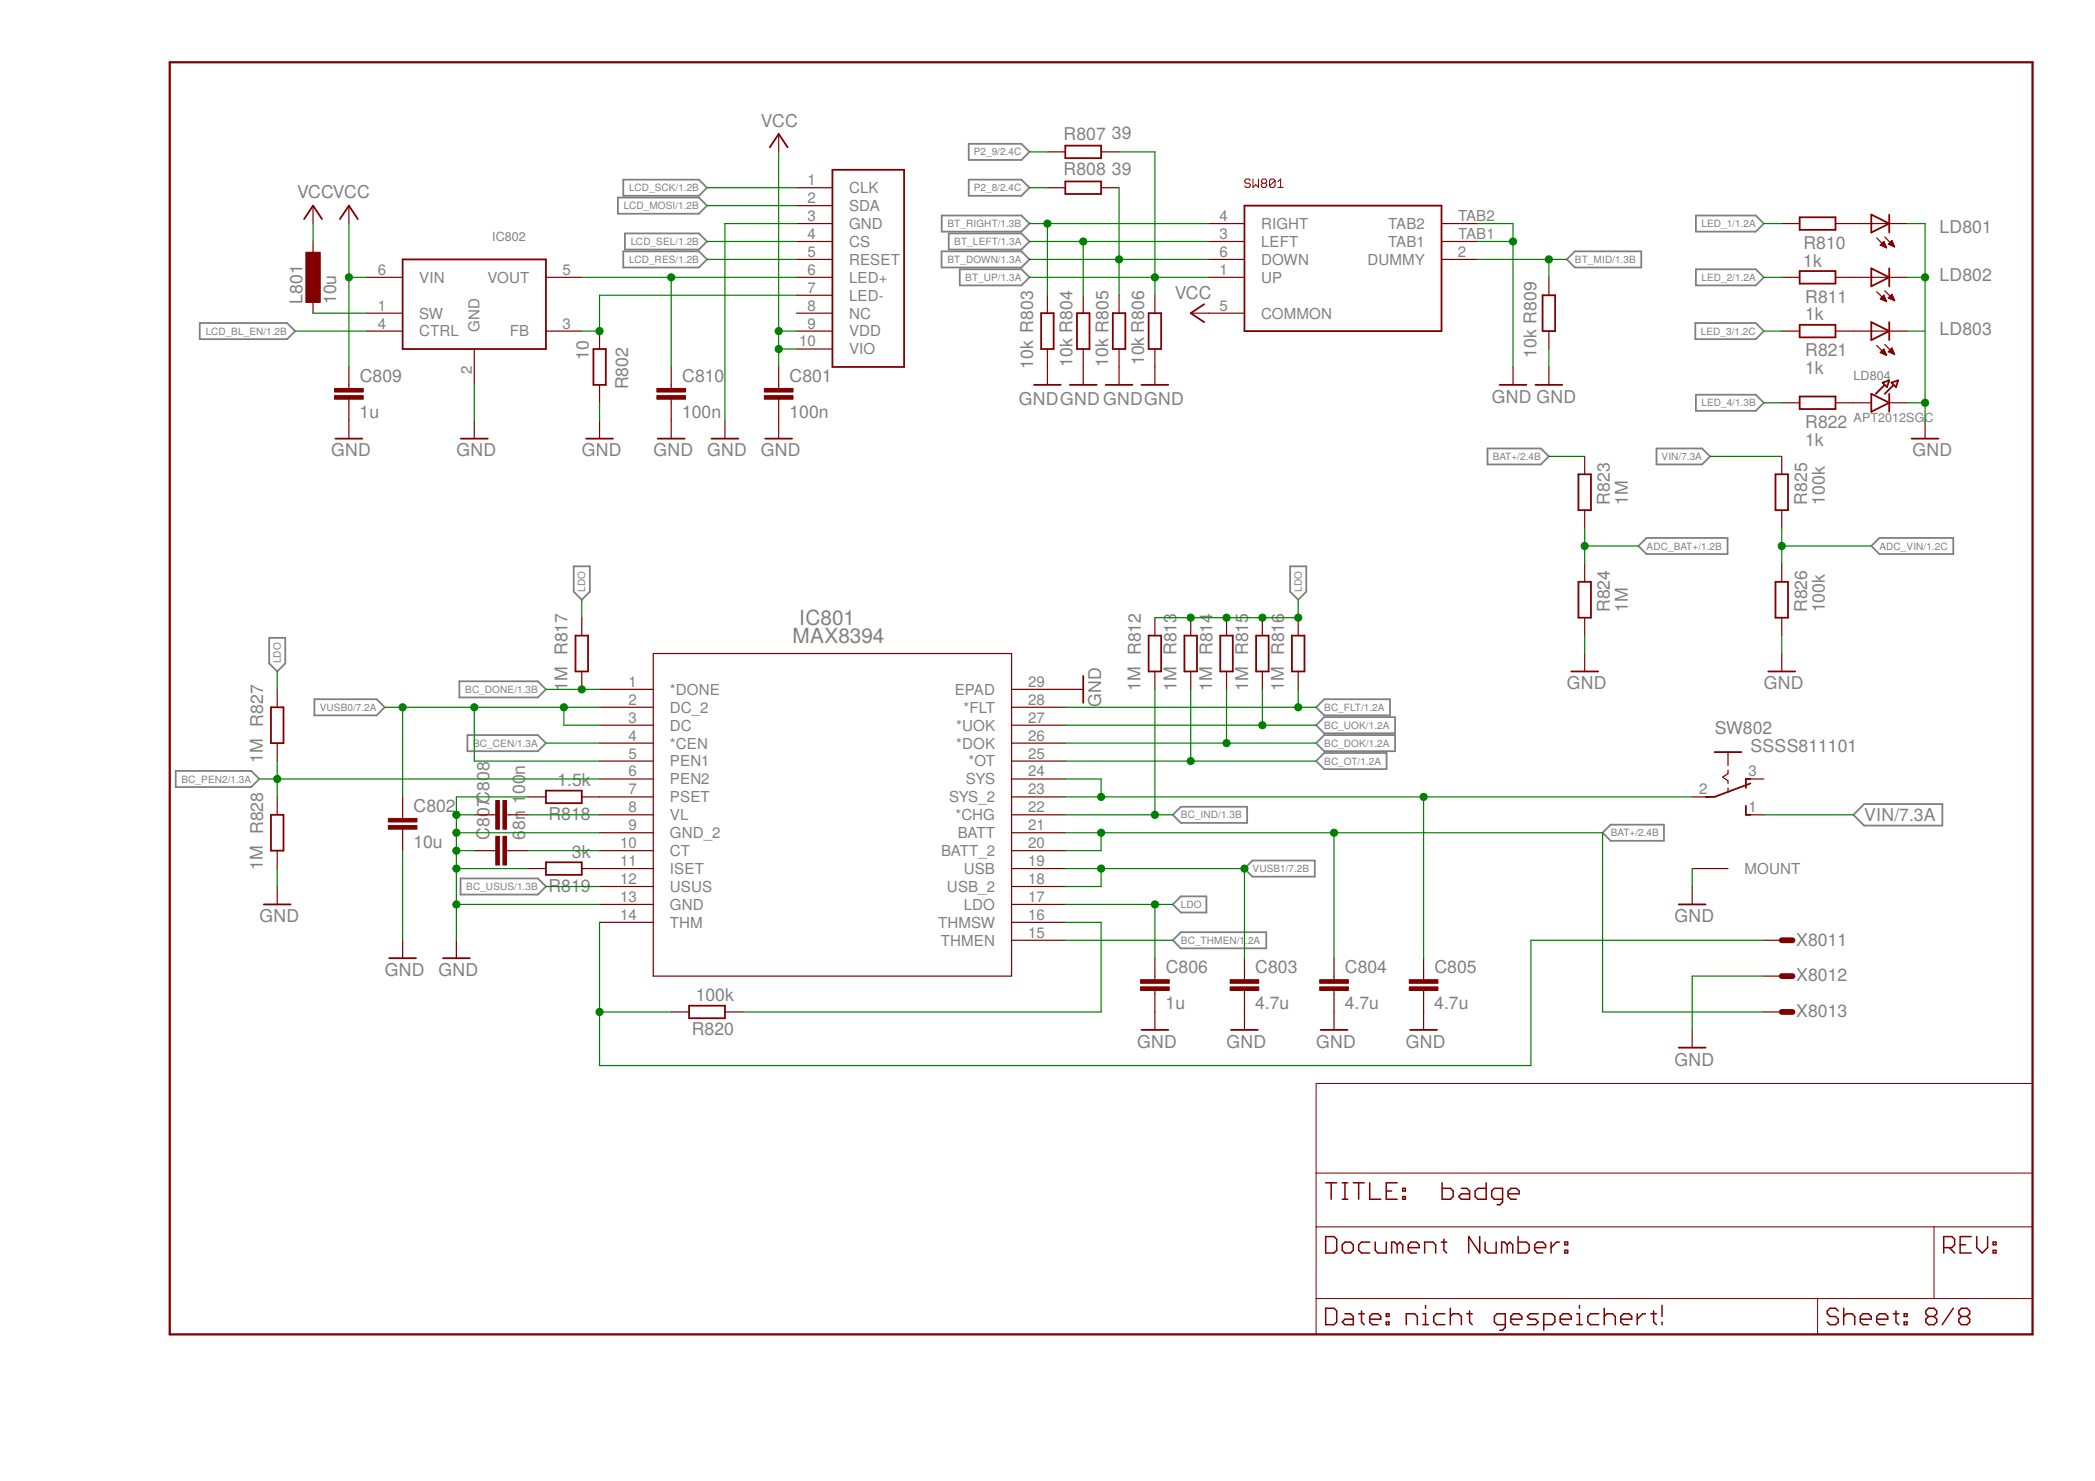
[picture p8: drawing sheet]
<svg xmlns="http://www.w3.org/2000/svg" width="297mm" height="210mm" viewBox="0 0 297 210" stroke-linecap="round" stroke-linejoin="round" font-family="sans-serif">
<g fill="none" stroke="#808080" stroke-width=".25">
<path d="M87.6 28h11.5l1.1 1.1-1.1 1.2h-11.5zM88.4 25.5h10.7l1.1 1.1-1.1 1.1h-10.7zM88.4 35.6h10.7l1.1 1.2-1.1 1.1h-10.7zM88.6 33.1h10.5l1.1 1.1-1.1 1.2h-10.5zM133.5 35.6h11.3l1.2 1.2-1.2 1.1h-11.3zM133.5 30.5h11.3l1.2 1.2-1.2 1.1h-11.3zM134.5 33.1h10.3l1.2 1.1-1.2 1.2h-10.3zM136.1 38.2h8.7l1.2 1.1-1.2 1.1h-8.7zM137.4 25.5h7.4l1.2 1.1-1.2 1.1h-7.4zM137.4 20.4h7.4l1.2 1.1-1.2 1.2h-7.4zM222.1 36.8l1.2-1.2h9.4v2.3h-9.4zM240.5 38.2h8.4l1.2 1.1-1.2 1.1h-8.4z"/>
<path d="M240.5 30.5h8.4l1.2 1.2-1.2 1.1h-8.4zM28.3 45.8h12.4l1.1 1.1-1.1 1.2h-12.4zM240.4 45.8h8.5l1.2 1.1-1.2 1.2h-8.5zM240.5 55.9h8.4l1.2 1.2-1.2 1.1h-8.4zM210.9 63.6h7.6l1.1 1.1-1.1 1.1h-7.6zM232.3 77.4l1.1-1.2h11.5v2.3h-11.5zM234.9 63.6h6.4l1.2 1.1-1.2 1.1h-6.4zM266.5 76.2h10.4v2.3h-10.4l-1.2-1.1zM38.2 90.4h2.2v3.6l-1.1 1.2-1.1-1.2zM44.6 99.1h8.8l1.1 1.1-1.1 1.2h-8.8zM65.1 96.6h11.2l1.1 1.1-1.1 1.1h-11.2zM81.3 80.3h2.3v3.6l-1.1 1.1-1.2-1.1z"/>
<path d="M182.9 80.3h2.3v3.6l-1.1 1.1-1.2-1.1zM24.9 109.3h10.7l1.2 1.1-1.2 1.1h-10.7zM66.3 104.2h10l1.1 1.1-1.1 1.2h-10zM166.3 115.5l1.1-1.2h9.4v2.3h-9.4zM186.6 107.9l1.1-1.2h8.9v2.3h-8.9zM186.6 105.3l1.1-1.1h10.1v2.3h-10.1zM186.6 102.8l1.1-1.2h10.1v2.3h-10.1zM186.6 100.2l1.1-1.1h9.4v2.3h-9.4zM227.2 118l1.2-1.1h7.5v2.3h-7.5zM262.8 115.5l1.5-1.5h11.1v3h-11.1zM65.3 124.5h11l1.1 1.1-1.1 1.2h-11zM166.3 128.2l1.1-1.2h3.6v2.3h-3.6z"/>
<path d="M166.3 133.3l1.1-1.2h12.1v2.3h-12.1zM176.4 123.1l1.2-1.1h8.8v2.2h-8.8z"/>
</g>
<g fill="none" stroke="#800000" stroke-width=".17">
<path d="M110.4 19v2.5M44.4 29.1v2.6M44.4 34.2v2.6M49.5 29.1v2.6M52 39.3h5.1M77.4 39.3h5.1M112.9 26.6h5.1M112.9 29.1h5.1M112.9 31.7h5.1M112.9 34.2h5.1M112.9 36.8h5.1M112.9 39.3h5.1"/>
<path d="M148.5 26.6h2.5M148.5 21.5h2.5M156.1 26.6h2.6M156.1 21.5h2.6M171.4 31.7h5M171.4 34.2h5M171.4 36.8h5M171.4 39.3h5M204.4 31.7h5M204.4 34.2h5M204.4 36.8h5M219.6 39.3v2.5"/>
<path d="M252.6 31.7h2.6M252.6 39.3h2.6M260.2 31.7h10.2M260.2 39.3h10.2M266.1 33.7l1.4 1.4M266.6 34.7l.5-.5 .4 .9zM266.6 34.7h.7M266.7 34.6h.6M266.8 34.5h.4M266.9 34.9h.5M267 34.4h.2M267.1 34.2h.1"/>
<path d="M267.2 35h.2M267.2 33.6l1.4 1.4M267.5 35.1h.1M267.7 34.6l.5-.5 .4 .9zM267.8 34.6h.7M267.8 34.5h.6M268 34.4h.4M268.1 34.7h.4M268.1 34.2h.2M268.2 34.1h.1M268.3 34.9h.3M268.6 35h.1"/>
<path d="M44.4 41.8v2.6M49.5 52v3.1M49.5 56.6v5.6M52 44.4h5.1M52 46.9h5.1M67.2 49.5v5M67.2 59.6v2.6M77.4 46.9h5.1M85 46.9v2.6M85 54.5v2.6M85 59.6v2.6M95.2 52v3.1"/>
<path d="M95.2 56.6v5.6M102.8 59.6v2.6M110.4 52v3.1M110.4 56.6v5.6M112.9 41.8h5.1M112.9 44.4h5.1M112.9 46.9h5.1M112.9 49.5h5.1M148.5 41.8v2.6M148.5 49.5v5M153.6 41.8v2.6M153.6 49.5v5"/>
<path d="M158.7 41.8v2.6M158.7 49.5v5M163.7 41.8v2.6M163.7 49.5v5M168.8 44.4h7.6M214.5 52v2.5M219.6 46.9v2.6M219.6 52v2.5M252.6 46.9h2.6M252.6 57.1h2.6M260.2 46.9h10.2M260.2 57.1h5.1"/>
<path d="M266.1 41.3l1.4 1.4M266.1 49l1.4 1.4M266.6 50l.5-.5 .4 .9zM266.6 42.3h.7M266.6 49.9h.7M266.7 42.2h.6M266.7 49.8h.6M266.8 50.1h.6M266.8 42.5h.6M266.8 42.1h.4M266.9 49.7h.3M267 42h.2"/>
<path d="M267 49.6h.1M267.1 41.8h.1M267.1 50.2h.3M267.1 41.8l-.5 .6 .9 .3M267.1 41.8l.4 .9M267.1 42.6h.3M267.2 41.2l1.4 1.4M267.2 48.8l1.4 1.4M267.4 50.3h.1M267.4 42.7h.1M267.7 42.2h.8M267.7 42.2l.9 .4"/>
<path d="M267.7 42.2l.5-.5 .4 .9M267.8 49.8h.7M267.9 42.1h.5M267.9 57.1h2.5M267.9 49.7h.5M268 49.9h.5M268 42h.4M268 42.3h.5M268 49.6h.4M268.1 41.8h.2M268.1 49.4h.2M268.2 41.7h.1"/>
<path d="M268.2 50.1h.4M268.2 49.3l-.5 .5 .9 .4M268.2 49.3l.4 .9M268.2 49.3h.1M268.3 42.5h.3M268.5 50.2h.1M268.6 42.6h.1M272.9 59.6v2.6M224.7 64.7v2.5M224.7 72.3v2.5M224.7 79.9v2.6M252.6 64.7v2.5"/>
<path d="M252.6 72.3v2.5M252.6 79.9v2.6M39.3 97.7v2.5M82.5 87.5v2.6M82.5 95.2v2.5M85 97.7h7.6M92.6 92.6h50.8v45.7h-50.8zM143.4 97.7h10.2M163.7 87.5v2.6M163.7 95.2v2.5M168.8 87.5v2.6M168.8 95.2v2.5"/>
<path d="M173.9 87.5v2.6M173.9 95.2v2.5M179 87.5v2.6M179 95.2v2.5M184.1 87.5v2.6M184.1 95.2v2.5M224.7 87.5v2.6M224.7 92.6v2.6M252.6 87.5v2.6M252.6 92.6v2.6M39.3 105.3v2.6M39.3 112.9v2.6"/>
<path d="M57.1 112.9v3.1M57.1 117.5v3.1M67.2 115.5h3.1M71.8 115.5h3.1M74.9 112.9h2.5M82.5 112.9h10.1M85 100.2h7.6M85 102.8h7.6M85 105.3h7.6M85 107.9h7.6M85 110.4h7.6M85 115.5h7.6"/>
<path d="M85 118h7.6M143.4 100.2h7.6M143.4 102.8h7.6M143.4 105.3h7.6M143.4 107.9h7.6M143.4 110.4h7.6M143.4 112.9h7.6M143.4 115.5h7.6M143.4 118h7.6M239.9 112.9h2.6M245 106.6v1.9M245 109.1v.5l-.8 .6 .8 .5v.3"/>
<path d="M245 111.7v.6M247.5 110.4h2.6M247.5 115.5h2.6M39.3 120.6v2.5M39.3 125.6v2.6M57.1 133.3v2.5M64.7 133.3v2.5M67.2 120.6h3.1M71.8 120.6h3.1M74.9 123.1h2.5M82.5 123.1h10.1M85 120.6h7.6"/>
<path d="M85 125.6h7.6M85 128.2h7.6M85 130.7h7.6M143.4 120.6h7.6M143.4 123.1h7.6M143.4 125.6h7.6M143.4 128.2h7.6M143.4 130.7h7.6M143.4 133.3h7.6M163.7 135.8v3.1M176.4 135.8v3.1M189.1 135.8v3.1"/>
<path d="M201.8 135.8v3.1M239.9 123.1h5.1M239.9 125.6v2.6M250.1 133.3h2.5M250.1 138.3h2.5M95.2 143.4h2.5M102.8 143.4h2.5M163.7 140.4v5.6M176.4 140.4v5.6M189.1 140.4v5.6M201.8 140.4v5.6M239.9 146v2.5"/>
<path d="M250.1 143.4h2.5"/>
</g>
<g fill="#800000" stroke="#800000" stroke-width=".14">
<path d="M108.4 56.1h4v.5h-4z"/>
<path d="M108.4 55.1h4v.5h-4z"/>
<path d="M55.1 117h4v.5h-4z"/>
<path d="M55.1 116h4v.5h-4z"/>
<path d="M174.4 139.9h4.1v.5h-4.1z"/>
<path d="M174.4 138.9h4.1v.5h-4.1z"/>
<path d="M187.1 139.9h4.1v.5h-4.1z"/>
<path d="M187.1 138.9h4.1v.5h-4.1z"/>
<path d="M199.8 139.9h4.1v.5h-4.1z"/>
<path d="M199.8 138.9h4.1v.5h-4.1z"/>
<path d="M161.7 139.9h4.1v.5h-4.1z"/>
<path d="M161.7 138.9h4.1v.5h-4.1z"/>
<path d="M71.3 113.5h.5v4h-.5z"/>
<path d="M70.3 113.5h.5v4h-.5z"/>
<path d="M71.3 118.5h.5v4.1h-.5z"/>
<path d="M70.3 118.5h.5v4.1h-.5z"/>
<path d="M93.1 56.1h4.1v.5h-4.1z"/>
<path d="M93.1 55.1h4.1v.5h-4.1z"/>
<path d="M43.4 35.8h2v7.1h-2z"/>
<path d="M47.4 56.1h4.1v.5h-4.1z"/>
<path d="M47.4 55.1h4.1v.5h-4.1z"/>
</g>
<g fill="none" stroke="#800000" stroke-width=".25">
<path d="M43.1 31.1l1.3-2 1.3 2M48.2 31.1l1.3-2 1.2 2M57.1 36.8h20.3v12.7h-20.3zM109.1 20.9l1.3-1.9 1.3 1.9M118 24.1h10.2v27.9h-10.2zM151 25.7h5.1v1.8h-5.1zM151 20.6h5.1v1.8h-5.1zM176.4 29.1h28v17.8h-28zM255.2 30.8h5v1.8h-5zM255.2 38.4h5v1.8h-5zM265.3 30.4l2.6 1.3-2.6 1.3zM265.3 38l2.6 1.3-2.6 1.3z"/>
<path d="M267.9 30.4v2.6M267.9 38v2.6M84.1 49.5h1.8v5h-1.8zM146.6 54.5h3.8M147.6 44.4h1.8v5.1h-1.8zM151.7 54.5h3.8M152.7 44.4h1.8v5.1h-1.8zM156.8 54.5h3.8M157.8 44.4h1.8v5.1h-1.8zM161.8 54.5h3.9M162.9 44.4h1.7v5.1h-1.7zM170.7 43.1l-1.9 1.3 1.9 1.3"/>
<path d="M212.6 54.5h3.8M217.7 54.5h3.8M218.7 41.8h1.8v5.1h-1.8zM255.2 46h5v1.8h-5zM255.2 56.2h5v1.8h-5zM265.3 45.7l2.6 1.2-2.6 1.3zM265.3 55.8l2.6 1.3-2.6 1.3zM266.9 54.2l1-.3-.4 1zM267.2 54.5l-1.2 1.3M267.9 45.7v2.5M267.9 55.8v2.6M268.2 54.2l.9-.3-.3 1z"/>
<path d="M268.5 54.5l-1.3 1.3M47.6 62.2h3.8M65.3 62.2h3.9M83.1 62.2h3.8M93.3 62.2h3.8M100.9 62.2h3.8M108.5 62.2h3.8M223.8 67.2h1.8v5.1h-1.8zM251.7 67.2h1.8v5.1h-1.8zM271 62.2h3.8M81.6 90.1h1.8v5.1h-1.8zM153.6 95.8v3.8"/>
<path d="M162.9 90.1h1.7v5.1h-1.7zM167.9 90.1h1.8v5.1h-1.8zM173 90.1h1.8v5.1h-1.8zM178.1 90.1h1.8v5.1h-1.8zM183.2 90.1h1.8v5.1h-1.8zM222.8 95.2h3.8M223.8 82.5h1.8v5h-1.8zM250.7 95.2h3.8M251.7 82.5h1.8v5h-1.8zM38.4 115.5h1.8v5.1h-1.8zM38.4 100.2h1.8v5.1h-1.8zM77.4 112.1h5.1v1.7h-5.1z"/>
<path d="M243.1 106.6h3.8M247.5 114.2v1.3h.7M248.2 111l-5.1 1.9h-1.3M248.2 110.4h-.7v1.3M37.4 128.2h3.8M55.2 135.8h3.8M62.8 135.8h3.8M77.4 122.2h5.1v1.8h-5.1zM238 128.2h3.8M97.7 142.5h5.1v1.8h-5.1zM161.8 146h3.9M174.5 146h3.9"/>
<path d="M187.2 146h3.9M199.9 146h3.9M238 148.5h3.8"/>
</g>
<g fill="none" stroke="#800000" stroke-width=".14">
<path d="M177.3 25.6l-.2-.2h-.4l-.2 .2v.2l.2 .2h.4l.2 .2v.2l-.2 .2h-.4l-.2-.2M177.7 25.4v1.2l.4-.4 .3 .4v-1.2M179 26l-.2-.2v-.2l.2-.2h.4l.2 .2v.2l-.2 .2M179 26h.4M179 26l-.2 .2v.2l.2 .2h.4l.2-.2v-.2l-.2-.2M180.8 25.6l-.2-.2h-.4l-.2 .2v.8M180.8 25.6v.8l-.2 .2h-.4l-.2-.2M180.8 25.6l-.8 .8M181.2 26.6h.7M181.2 25.8l.4-.4v1.2M186.6 153.6h101.6v35.5h-101.6zM186.6 173.9h101.6"/>
<path d="M186.6 166.3h101.6M274.2 173.9v10.1M186.6 184h101.6M257.7 184v5.1"/>
</g>
<path d="M24.1 8.8h264.1v180.3h-264.1z" fill="none" stroke="#800000" stroke-width=".32"/>
<g fill="none" stroke="#800000" stroke-width=".21">
<path d="M188 175.3h1.1l.4 .3v1.6l-.4 .4h-1.1zM188 167.6h1.5M188.7 167.6v2.4M190.3 176.4l.4-.4h.8l.4 .4v.8l-.4 .4h-.8l-.4-.4zM190.3 167.6h.8M190.3 170h.8M190.7 167.6v2.4M191.9 167.6h1.5M192.6 167.6v2.4M194.2 167.6v2.4h1.6M194.2 176h-1.2l-.4 .4v.8l.4 .4h1.2M195 176v1.2l.4 .4h1.2v-1.6"/>
<path d="M196.6 168.8h.7M198.1 167.6h-1.5v2.4h1.5M198.1 176.4l-.4-.4h-.4v1.6M198.1 176.4l.4-.4 .4 .4v1.2M198.1 176.4v1.2M198.9 169.6h.4v.4h-.4zM198.9 168.4h.4v.4h-.4zM199.7 176.8h1.5v-.4l-.4-.4h-.8l-.3 .4v.8l.3 .4h.8M202 177.6v-1.6h1.2l.4 .4v1.2M204.3 176h.8M204.5 167.6v2.4h1.2l.3-.4v-.8l-.3-.4h-1.2M204.7 175.6v1.6l.4 .4"/>
<path d="M207.2 168.4h.8l.4 .4v1.2h-1.2l-.4-.4 .4-.4h1.2M209.8 175.3v2.3l-1.6-2.3v2.3M210.6 176v1.2l.4 .4h1.1v-1.6M210.7 167.6v2.4h-1.2l-.4-.4v-.8l.4-.4h1.2M213 170h-1.1l-.4-.4v-.8l.4-.4h1.1v2l-.3 .4h-.4M213.7 176.4l-.4-.4h-.4v1.6M213.7 176.4v1.2M213.7 176.4l.4-.4 .4 .4v1.2M213.8 169.2h1.6v-.4l-.4-.4h-.8l-.4 .4v.8l.4 .4h.8M215.2 175.3v2.3h1.2l.4-.4v-.8l-.4-.4h-1.2M217.6 176.8h1.5v-.4l-.3-.4h-.8l-.4 .4v.8l.4 .4h.8M219.9 176v1.6"/>
<path d="M221.1 176h-.4l-.8 .8M221.9 177.2h.4v.4h-.4zM221.9 176h.4v.4h-.4zM275.6 176.8h1.2l.3-.4v-.8l-.3-.3h-1.2v2.3M276.4 176.8l.7 .8M277.9 176.4h.8M279.5 175.3h-1.6v2.3h1.6M280.3 175.3v1.5l.8 .8 .7-.8v-1.5M282.6 177.2h.4v.4h-.4zM282.6 176h.4v.4h-.4zM188 185.4h1.1l.4 .4v1.6l-.4 .3h-1.1zM190.7 186.2h.8l.4 .4v1.1h-1.2l-.4-.3 .4-.4h1.2"/>
<path d="M192.6 186.2h.8M193 185.8v1.6l.4 .3M194.2 187h1.6v-.4l-.4-.4h-.8l-.4 .4v.8l.4 .3h.8M196.6 187.4h.3v.3h-.3zM196.6 186.2h.3v.4h-.3zM199.4 187.7v-1.5h1.2l.4 .4v1.1M201.7 187.7h.8M201.7 186.2h.4v1.5M202.1 185v.4M204.9 186.2h-1.2l-.4 .4v.8l.4 .3h1.2M205.6 186.6l.4-.4h.8l.4 .4v1.1M205.6 185.4v2.3"/>
<path d="M208 186.2h.7M208.4 185.8v1.6l.3 .3M213.4 187.7h-1.1l-.4-.3v-.8l.4-.4h1.1v2l-.4 .3h-.4M214.2 187h1.6v-.4l-.4-.4h-.8l-.4 .4v.8l.4 .3h.8M218.1 186.2h-1.2l-.3 .4 .3 .4h.8l.4 .4-.4 .3h-1.1M218.9 187.7h1.1l.5-.3v-.8l-.5-.4h-1.1v2.3M221.2 187h1.6v-.4l-.4-.4h-.8l-.4 .4v.8l.4 .3h.8M223.6 187.7h.7M223.6 186.2h.3v1.5M223.9 185v.4M226.7 186.2h-1.2l-.4 .4v.8l.4 .3h1.2M227.5 186.6l.3-.4h.8l.4 .4v1.1"/>
<path d="M227.5 185.4v2.3M229.8 187h1.6v-.4l-.4-.4h-.8l-.4 .4v.8l.4 .3h.8M232.1 186.2v1.5M233.3 186.2h-.4l-.8 .8M234.1 186.2h.8M234.5 185.8v1.6l.4 .3M235.6 185v1.6M235.6 187.4v.3M260.6 185.8l-.4-.4h-.7l-.4 .4v.4l.4 .4h.7l.4 .4v.4l-.4 .3h-.7l-.4-.3M261.4 186.6l.4-.4h.8l.4 .4v1.1M261.4 185.4v2.3M263.8 187h1.5v-.4l-.4-.4h-.8l-.3 .4v.8l.3 .3h.8"/>
<path d="M266.1 187h1.6v-.4l-.4-.4h-.8l-.4 .4v.8l.4 .3h.8M268.4 186.2h.8M268.8 185.8v1.6l.4 .3M270 187.4h.4v.3h-.4zM270 186.2h.4v.4h-.4zM273.4 186.6l-.4 .4v.4l.4 .3h.8l.4-.3v-.4l-.4-.4M273.4 186.6l-.4-.4v-.4l.4-.4h.8l.4 .4v.4l-.4 .4M273.4 186.6h.8M276.9 185.4l-1.5 2.3M278.1 186.6l-.4 .4v.4l.4 .3h.8l.4-.3v-.4l-.4-.4M278.1 186.6l-.4-.4v-.4l.4-.4h.8l.4 .4v.4l-.4 .4M278.1 186.6h.8"/>
</g>
<path d="M252.6 133.3h1.5M252.6 138.3h1.5M252.6 143.4h1.5" fill="none" stroke="#800000" stroke-width=".83"/>
<g fill="none" stroke="#008000" stroke-width=".17">
<path d="M44.4 31.7v2.5M49.5 39.3h2.5M49.5 31.7v20.3M82.5 39.3h30.4M95.2 39.3v12.7M100.2 26.6h12.7M100.2 29.1h12.7M100.2 34.2h12.7M100.2 36.8h12.7M110.4 21.5v30.5M112.9 31.7h-10.1v27.9M146 26.6h2.5"/>
<path d="M146 34.2h25.4M146 36.8h25.4M146 31.7h25.4M146 39.3h25.4M146 21.5h2.5M148.5 31.7v10.1M153.6 34.2v7.6M158.7 21.5h5v20.3M158.7 26.6v15.2M209.4 34.2h5.1M209.4 36.8h12.7M209.4 31.7h5.1v20.3"/>
<path d="M219.6 36.8v2.5M250.1 31.7h2.5M250.1 39.3h2.5M270.4 31.7h2.5v27.9M270.4 39.3h2.5M41.8 46.9h10.2M44.4 44.4h7.6M67.2 54.5v5.1M85 57.1v2.5M110.4 46.9h2.5M110.4 49.5h2.5M112.9 41.8h-27.9v5.1h-2.5"/>
<path d="M219.6 49.5v2.5M250.1 57.1h2.5M250.1 46.9h2.5M270.4 57.1h2.5M270.4 46.9h2.5M219.6 64.7h5.1M224.7 74.8v5.1M224.7 77.4h7.6M242.5 64.7h10.1M252.6 74.8v5.1M252.6 77.4h12.7M39.3 95.2v2.5"/>
<path d="M77.4 97.7h7.6M82.5 85v2.5M163.7 97.7v17.8M168.8 97.7v10.2M173.9 97.7v7.6M179 97.7v5.1M184.1 85v2.5h-20.4M184.1 97.7v2.5M224.7 90.1v2.5M252.6 90.1v2.5M36.8 110.4h48.2M39.3 107.9v5"/>
<path d="M54.5 100.2h30.5M57.1 100.2v12.7M64.7 118h20.3M64.7 115.5h2.5M67.2 100.2v7.7h17.8M74.9 112.9h-10.2v20.4M74.9 115.5h10.1M77.4 105.3h7.6M79.9 100.2v2.6h5.1M151 112.9h88.9M151 118h76.2v25.4h22.9M151 115.5h15.3"/>
<path d="M151 110.4h5.1v2.5M151 107.9h35.6M151 105.3h35.6M151 102.8h35.6M151 100.2h35.6M156.1 118v2.6h-5.1M189.1 118v17.8M201.8 112.9v22.9M250.1 115.5h12.7M39.3 123.1v2.5M57.1 120.6v12.7M64.7 123.1h10.2"/>
<path d="M64.7 128.2h20.3M64.7 120.6h2.5M74.9 120.6h10.1M77.4 125.6h7.6M85 130.7v20.3h132.1v-17.7h33M151 123.1h25.4v12.7M151 128.2h15.3M151 130.7h5.1v12.7h-50.8M151 133.3h15.3M156.1 123.1v2.5h-5.1M163.7 128.2v7.6M239.9 123.1v2.5"/>
<path d="M250.1 138.3h-10.2v7.7M85 143.4h10.2"/>
</g>
<g fill="#008000" stroke="#008000" stroke-width=".14">
<circle cx="214.5" cy="34.2" r=".51"/>
<circle cx="272.9" cy="39.3" r=".51"/>
<circle cx="272.9" cy="57.1" r=".51"/>
<circle cx="64.7" cy="123.1" r=".51"/>
<circle cx="64.7" cy="118" r=".51"/>
<circle cx="64.7" cy="128.2" r=".51"/>
<circle cx="64.7" cy="115.5" r=".51"/>
<circle cx="64.7" cy="120.6" r=".51"/>
<circle cx="110.4" cy="46.9" r=".51"/>
<circle cx="110.4" cy="49.5" r=".51"/>
<circle cx="49.5" cy="39.3" r=".51"/>
<circle cx="219.6" cy="36.8" r=".51"/>
<circle cx="163.7" cy="39.3" r=".51"/>
<circle cx="158.7" cy="36.8" r=".51"/>
<circle cx="153.6" cy="34.2" r=".51"/>
<circle cx="148.5" cy="31.7" r=".51"/>
<circle cx="163.7" cy="128.2" r=".51"/>
<circle cx="168.8" cy="87.5" r=".51"/>
<circle cx="173.9" cy="87.5" r=".51"/>
<circle cx="179" cy="87.5" r=".51"/>
<circle cx="184.1" cy="87.5" r=".51"/>
<circle cx="163.7" cy="115.5" r=".51"/>
<circle cx="189.1" cy="118" r=".51"/>
<circle cx="156.1" cy="118" r=".51"/>
<circle cx="168.8" cy="107.9" r=".51"/>
<circle cx="173.9" cy="105.3" r=".51"/>
<circle cx="179" cy="102.8" r=".51"/>
<circle cx="184.1" cy="100.2" r=".51"/>
<circle cx="82.5" cy="97.7" r=".51"/>
<circle cx="39.3" cy="110.4" r=".51"/>
<circle cx="156.1" cy="123.1" r=".51"/>
<circle cx="176.4" cy="123.1" r=".51"/>
<circle cx="85" cy="143.4" r=".51"/>
<circle cx="156.1" cy="112.9" r=".51"/>
<circle cx="201.8" cy="112.9" r=".51"/>
<circle cx="79.9" cy="100.2" r=".51"/>
<circle cx="67.2" cy="100.2" r=".51"/>
<circle cx="57.1" cy="100.2" r=".51"/>
<circle cx="224.7" cy="77.4" r=".51"/>
<circle cx="252.6" cy="77.4" r=".51"/>
<circle cx="95.2" cy="39.3" r=".51"/>
<circle cx="85" cy="46.9" r=".51"/>
</g>
<g font-size="2.9" fill="#808080">
<text x="113.3" y="88.6">IC801</text>
<text x="112.4" y="91.1">MAX8394</text>
</g>
<g font-size="2.5" fill="#808080">
<text x="107.9" y="18">VCC</text>
<text x="150.8" y="19.8">R807</text>
<text x="157.6" y="19.7">39</text>
<text x="42.1" y="28.1">VCCVCC</text>
<text x="150.8" y="24.9">R808</text>
<text x="157.6" y="24.8">39</text>
<text x="255.7" y="35.3">R810</text>
<text x="275" y="33">LD801</text>
<text x="255.7" y="37.8">1k</text>
<text x="275" y="39.8">LD802</text>
<text x="42.9" y="43.1" transform="rotate(-90 42.9 43.1)">L801</text>
<text x="47.7" y="43.1" transform="rotate(-90 47.7 43.1)">10u</text>
<text x="166.6" y="42.3">VCC</text>
<text x="255.9" y="45.4">1k</text>
<text x="255.9" y="42.9">R811</text>
<text x="275" y="47.4">LD803</text>
<text x="83.5" y="51" transform="rotate(-90 83.5 51)">10</text>
<text x="146.5" y="52.3" transform="rotate(-90 146.5 52.3)">10k R803</text>
<text x="152.1" y="52" transform="rotate(-90 152.1 52)">10k R804</text>
<text x="157.1" y="52" transform="rotate(-90 157.1 52)">10k R805</text>
<text x="162.2" y="51.7" transform="rotate(-90 162.2 51.7)">10k R806</text>
<text x="217.8" y="50.7" transform="rotate(-90 217.8 50.7)">10k R809</text>
<text x="255.9" y="53">1k</text>
<text x="255.9" y="50.5">R821</text>
<text x="51" y="59.2">1u</text>
<text x="51" y="54.2">C809</text>
<text x="89.1" y="55.2" transform="rotate(-90 89.1 55.2)">R802</text>
<text x="96.7" y="59.2">100n</text>
<text x="96.7" y="54.2">C810</text>
<text x="111.9" y="59.2">100n</text>
<text x="112" y="54.2">C801</text>
<text x="144.5" y="57.3">GNDGND GNDGND</text>
<text x="211.5" y="57.1">GND GND</text>
<text x="46.9" y="64.7">GND</text>
<text x="64.7" y="64.7">GND</text>
<text x="82.5" y="64.7">GND</text>
<text x="92.7" y="64.7">GND</text>
<text x="100.3" y="64.7">GND</text>
<text x="107.9" y="64.7">GND</text>
<text x="255.9" y="63.2">1k</text>
<text x="255.9" y="60.7">R822</text>
<text x="271.2" y="64.7">GND</text>
<text x="228.3" y="71.5" transform="rotate(-90 228.3 71.5)">R823</text>
<text x="230.8" y="71.6" transform="rotate(-90 230.8 71.6)">1M</text>
<text x="256.2" y="71.5" transform="rotate(-90 256.2 71.5)">R825</text>
<text x="258.7" y="71.6" transform="rotate(-90 258.7 71.6)">100k</text>
<text x="228.3" y="86.8" transform="rotate(-90 228.3 86.8)">R824</text>
<text x="230.8" y="86.8" transform="rotate(-90 230.8 86.8)">1M</text>
<text x="256.2" y="86.8" transform="rotate(-90 256.2 86.8)">R826</text>
<text x="258.7" y="86.8" transform="rotate(-90 258.7 86.8)">100k</text>
<text x="80.4" y="98" transform="rotate(-90 80.4 98)">1M R817</text>
<text x="156.1" y="100.2" transform="rotate(-90 156.1 100.2)">GND</text>
<text x="161.7" y="98" transform="rotate(-90 161.7 98)">1M R812</text>
<text x="166.8" y="98" transform="rotate(-90 166.8 98)">1M R813</text>
<text x="171.9" y="98" transform="rotate(-90 171.9 98)">1M R814</text>
<text x="176.9" y="98" transform="rotate(-90 176.9 98)">1M R815</text>
<text x="182" y="98" transform="rotate(-90 182 98)">1M R816</text>
<text x="222.2" y="97.7">GND</text>
<text x="250.1" y="97.7">GND</text>
<text x="243.1" y="104.1">SW802</text>
<text x="248.2" y="106.6">SSSS811101</text>
<text x="37.3" y="108.1" transform="rotate(-90 37.3 108.1)">1M R827</text>
<text x="74.5" y="114" transform="rotate(-90 74.5 114)">1</text>
<text x="74.5" y="112.6" transform="rotate(-90 74.5 112.6)">00</text>
<text x="74.5" y="109.8" transform="rotate(-90 74.5 109.8)">n</text>
<text x="79" y="111.4">1.5k</text>
<text x="58.6" y="115.1">C802</text>
<text x="69.4" y="119" transform="rotate(-90 69.4 119)">C807C808</text>
<text x="74.5" y="119" transform="rotate(-90 74.5 119)">6</text>
<text x="74.5" y="117.6" transform="rotate(-90 74.5 117.6)">8n</text>
<text x="77.8" y="116.2">R818</text>
<text x="264.3" y="116.4">VIN/7.3A</text>
<text x="37.3" y="123.4" transform="rotate(-90 37.3 123.4)">1M R828</text>
<text x="58.6" y="120.2">10u</text>
<text x="81.1" y="121.6">3k</text>
<text x="36.8" y="130.7">GND</text>
<text x="77.8" y="126.4">R819</text>
<text x="237.4" y="130.7">GND</text>
<text x="165.3" y="138">C806</text>
<text x="178" y="138">C803</text>
<text x="190.7" y="138">C804</text>
<text x="203.4" y="138">C805</text>
<text x="254.7" y="134">X8011</text>
<text x="54.6" y="138.3">GND</text>
<text x="62.2" y="138.3">GND</text>
<text x="98.6" y="141.9">100k</text>
<text x="165.3" y="143">1u</text>
<text x="178" y="143">4.7u</text>
<text x="190.7" y="143">4.7u</text>
<text x="203.4" y="143">4.7u</text>
<text x="254.7" y="139.1">X8012</text>
<text x="98.1" y="146.7">R820</text>
<text x="161.2" y="148.5">GND</text>
<text x="173.9" y="148.5">GND</text>
<text x="186.6" y="148.5">GND</text>
<text x="199.3" y="148.5">GND</text>
<text x="254.7" y="144.2">X8013</text>
<text x="237.4" y="151">GND</text>
</g>
<g font-size="2.1" fill="#808080">
<text x="114.5" y="26.2">1</text>
<text x="114.5" y="28.8">2</text>
<text x="120.4" y="27.4">CLK</text>
<text x="120.4" y="29.9">SDA</text>
<text x="114.5" y="31.3">3</text>
<text x="114.5" y="33.9">4</text>
<text x="120.4" y="32.4">GND</text>
<text x="120.4" y="35">CS</text>
<text x="172.9" y="33.9">3</text>
<text x="172.9" y="31.3">4</text>
<text x="178.8" y="35">LEFT</text>
<text x="178.8" y="32.4">RIGHT</text>
<text x="196.8" y="35">TAB1</text>
<text x="196.8" y="32.4">TAB2</text>
<text x="206.7" y="33.9">TAB1</text>
<text x="206.7" y="31.3">TAB2</text>
<text x="53.6" y="38.9">6</text>
<text x="59.4" y="40.1">VIN</text>
<text x="69.1" y="40.1">VOUT</text>
<text x="79.7" y="38.9">5</text>
<text x="114.5" y="36.4">5</text>
<text x="114.5" y="38.9">6</text>
<text x="114.5" y="41.5">7</text>
<text x="120.4" y="37.5">RESET</text>
<text x="120.4" y="40.1">LED+</text>
<text x="172.9" y="36.4">6</text>
<text x="172.9" y="38.9">1</text>
<text x="178.8" y="37.5">DOWN</text>
<text x="178.8" y="40.1">UP</text>
<text x="193.9" y="37.5">DUMMY</text>
<text x="206.7" y="36.4">2</text>
<text x="53.6" y="44">1</text>
<text x="53.6" y="46.6">4</text>
<text x="59.4" y="45.1">SW</text>
<text x="59.4" y="47.7">CTRL</text>
<text x="68" y="47.1" transform="rotate(-90 68 47.1)">GND</text>
<text x="72.3" y="47.7">FB</text>
<text x="79.7" y="46.6">3</text>
<text x="114.5" y="44">8</text>
<text x="114.5" y="46.6">9</text>
<text x="120.4" y="42.6">LED-</text>
<text x="120.4" y="45.1">NC</text>
<text x="120.4" y="47.7">VDD</text>
<text x="172.9" y="44">5</text>
<text x="178.8" y="45.1">COMMON</text>
<text x="66.9" y="53" transform="rotate(-90 66.9 53)">2</text>
<text x="113.3" y="49.1">10</text>
<text x="120.4" y="50.2">VIO</text>
<text x="89.1" y="97.4">1</text>
<text x="89.1" y="99.9">2</text>
<text x="95" y="98.5">*DONE</text>
<text x="95" y="101">DC_2</text>
<text x="135.4" y="98.5">EPAD</text>
<text x="136.6" y="101">*FLT</text>
<text x="145.8" y="99.9">28</text>
<text x="145.8" y="97.4">29</text>
<text x="89.1" y="102.4">3</text>
<text x="89.1" y="105">4</text>
<text x="89.1" y="107.5">5</text>
<text x="95" y="106.1">*CEN</text>
<text x="95" y="103.5">DC</text>
<text x="135.6" y="106.1">*DOK</text>
<text x="135.6" y="103.5">*UOK</text>
<text x="145.8" y="107.5">25</text>
<text x="145.8" y="105">26</text>
<text x="145.8" y="102.4">27</text>
<text x="89.1" y="110">6</text>
<text x="89.1" y="112.6">7</text>
<text x="95" y="108.6">PEN1</text>
<text x="95" y="111.2">PEN2</text>
<text x="95" y="113.7">PSET</text>
<text x="134.6" y="113.7">SYS_2</text>
<text x="137" y="111.2">SYS</text>
<text x="137.3" y="108.6">*OT</text>
<text x="145.8" y="112.6">23</text>
<text x="145.8" y="110">24</text>
<text x="240.9" y="112.6">2</text>
<text x="247.9" y="110">3</text>
<text x="89.1" y="115.1">8</text>
<text x="89.1" y="117.7">9</text>
<text x="95" y="116.2">VL</text>
<text x="95" y="118.8">GND_2</text>
<text x="135.5" y="116.2">*CHG</text>
<text x="135.8" y="118.8">BATT</text>
<text x="145.8" y="117.7">21</text>
<text x="145.8" y="115.1">22</text>
<text x="247.9" y="115.1">1</text>
<text x="87.9" y="120.2">10</text>
<text x="87.9" y="122.7">11</text>
<text x="87.9" y="125.3">12</text>
<text x="95" y="121.3">CT</text>
<text x="95" y="123.9">ISET</text>
<text x="133.4" y="121.3">BATT_2</text>
<text x="136.6" y="123.9">USB</text>
<text x="145.8" y="125.3">18</text>
<text x="145.8" y="122.7">19</text>
<text x="145.8" y="120.2">20</text>
<text x="247.4" y="123.9">MOUNT</text>
<text x="87.9" y="127.8">13</text>
<text x="87.9" y="130.4">14</text>
<text x="95" y="126.4">USUS</text>
<text x="95" y="128.9">GND</text>
<text x="95" y="131.5">THM</text>
<text x="133" y="131.5">THMSW</text>
<text x="134.3" y="126.4">USB_2</text>
<text x="136.6" y="128.9">LDO</text>
<text x="145.8" y="130.4">16</text>
<text x="145.8" y="127.8">17</text>
<text x="133.4" y="134">THMEN</text>
<text x="145.8" y="132.9">15</text>
</g>
<g font-size="1.8" fill="#808080">
<text x="69.8" y="34.2">IC802</text>
<text x="262.8" y="53.9">LD804</text>
<text x="262.8" y="59.9">APT2012SGC</text>
</g>
<g font-size="1.4" fill="#808080">
<text x="138.1" y="22">P2_9/2.4C</text>
<text x="88.5" y="29.7">LCD_MOSI/1.2B</text>
<text x="89.2" y="27.1">LCD_SCK/1.2B</text>
<text x="138.1" y="27.1">P2_8/2.4C</text>
<text x="89.4" y="34.7">LCD_SEL/1.2B</text>
<text x="134.3" y="32.2">BT_RIGHT/1.3B</text>
<text x="135.3" y="34.7">BT_LEFT/1.3A</text>
<text x="241.2" y="32.2">LED_1/1.2A</text>
<text x="89.2" y="37.3">LCD_RES/1.2B</text>
<text x="134.3" y="37.3">BT_DOWN/1.3A</text>
<text x="136.9" y="39.8">BT_UP/1.3A</text>
<text x="223.3" y="37.3">BT_MID/1.3B</text>
<text x="241.2" y="39.8">LED_2/1.2A</text>
<text x="29.2" y="47.4">LCD_BL_EN/1.2B</text>
<text x="241.1" y="47.4">LED_3/1.2C</text>
<text x="241.2" y="57.6">LED_4/1.3B</text>
<text x="211.6" y="65.2">BAT+/2.4B</text>
<text x="235.6" y="65.2">VIN/7.3A</text>
<text x="233.5" y="77.9">ADC_BAT+/1.2B</text>
<text x="266.5" y="77.9">ADC_VIN/1.2C</text>
<text x="83" y="83.9" transform="rotate(-90 83 83.9)">LDO</text>
<text x="184.6" y="83.9" transform="rotate(-90 184.6 83.9)">LDO</text>
<text x="39.8" y="94" transform="rotate(-90 39.8 94)">LDO</text>
<text x="45.3" y="100.8">VUSB0/7.2A</text>
<text x="66" y="98.2">BC_DONE/1.3B</text>
<text x="187.8" y="100.8">BC_FLT/1.2A</text>
<text x="67.1" y="105.8">BC_CEN/1.3A</text>
<text x="187.8" y="105.8">BC_DOK/1.2A</text>
<text x="187.8" y="103.3">BC_UOK/1.2A</text>
<text x="25.7" y="110.9">BC_PEN2/1.3A</text>
<text x="187.8" y="108.4">BC_OT/1.2A</text>
<text x="167.4" y="116">BC_IND/1.3B</text>
<text x="228.4" y="118.5">BAT+/2.4B</text>
<text x="177.6" y="123.6">VUSB1/7.2B</text>
<text x="66.1" y="126.1">BC_USUS/1.3B</text>
<text x="167.4" y="128.7">LDO</text>
<text x="167.4" y="133.8">BC_THMEN/1</text>
<text x="176.6" y="133.8">.2A</text>
</g>
</svg>
